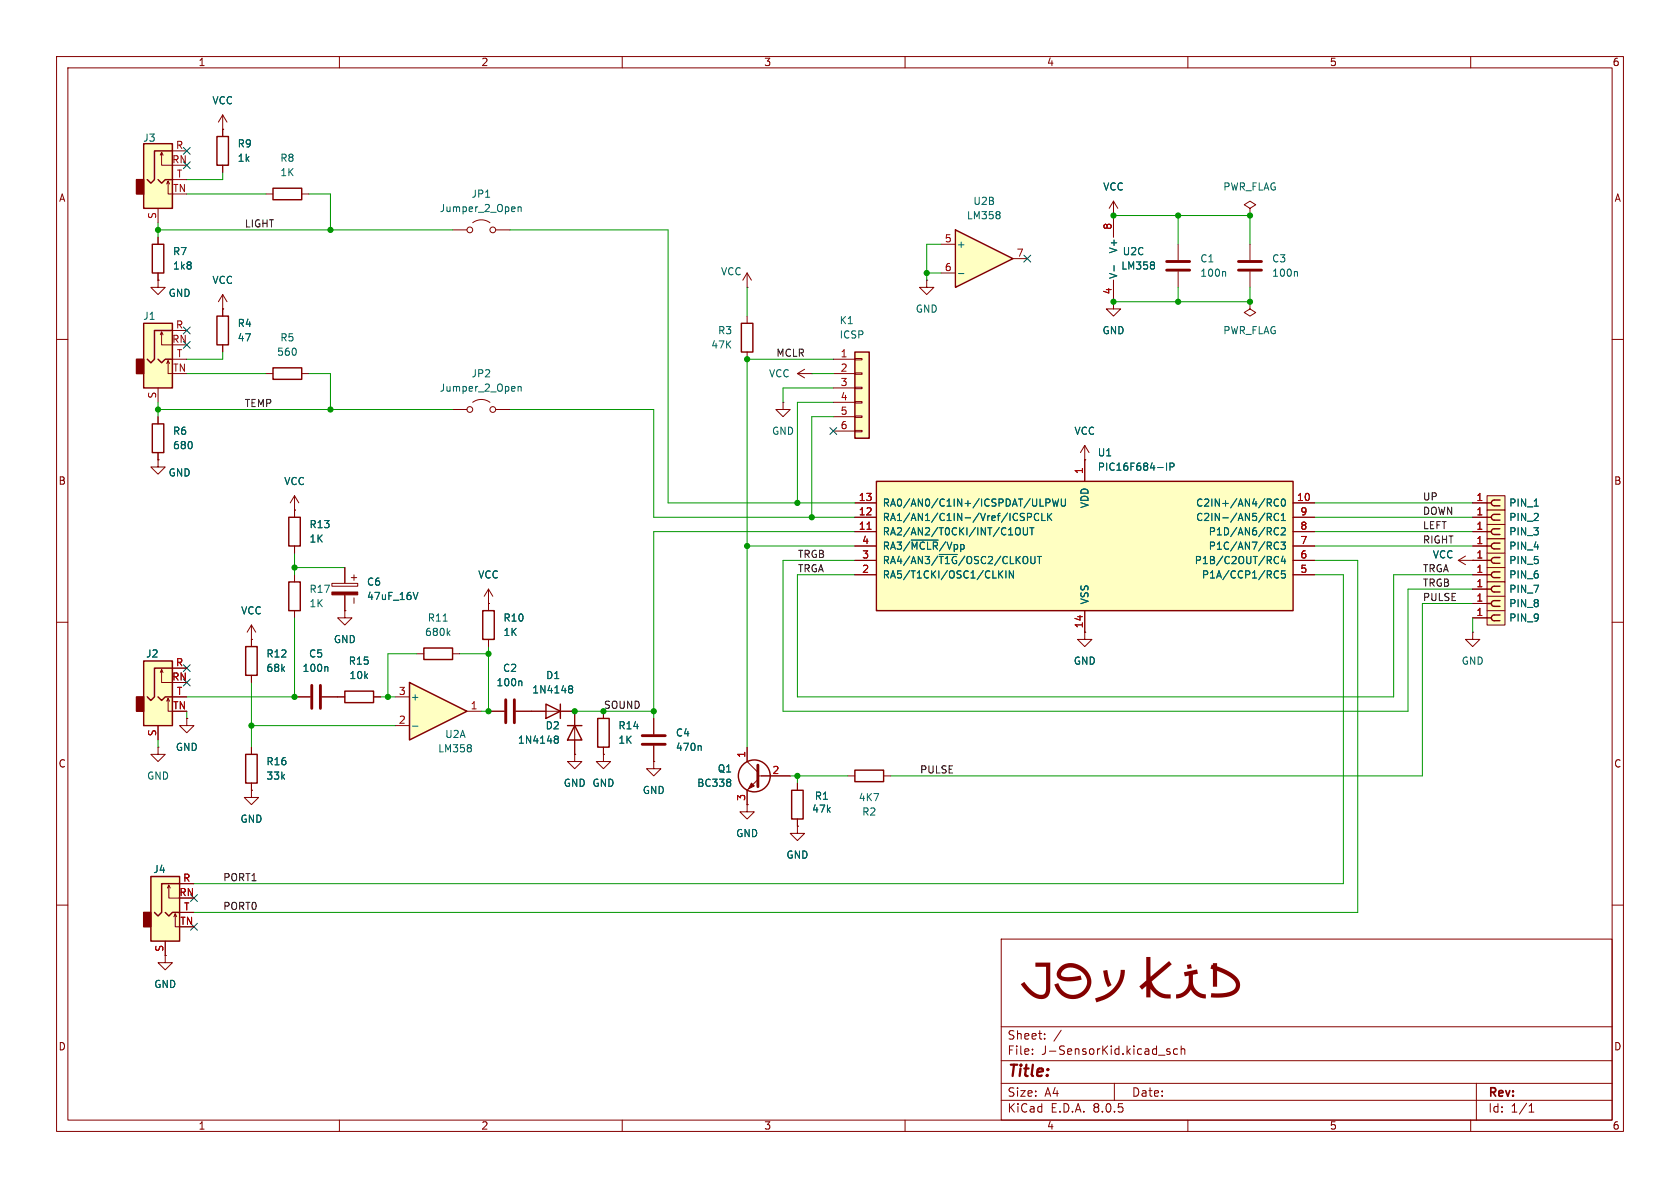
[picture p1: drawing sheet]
<svg xmlns="http://www.w3.org/2000/svg" width="297mm" height="210mm" viewBox="0 0 297 210" stroke-linecap="round" stroke-linejoin="round" font-family="sans-serif">
<g fill="none" stroke="#840000" stroke-width=".18">
<path d="M10 10h277v190h-277zM12 12h273v186h-273zM60 10v2M110 10v2M160 10v2M210 10v2M260 10v2M10 60h2M285 60h2M80 72.4h2.5M83.6 71.1a2.54 2.54 0 0 1 3 0M87.6 72.4h2.6"/>
<path d="M138.4 71.1v1.3h1.3l-1.3 1.3-1.2-1.3h1.2M138.4 71.1h.1M141 66l1.2 .8M141 66h2.5M142.2 65.3l-1.2 .7M143.5 66h.1M10 110h2M52.1 101.6v1.3M52.1 108v1.2M61 108v1.2h1.2l-1.2 1.3-1.3-1.3h1.3M61 108h.1M285 110h2"/>
<path d="M44.4 139.7v1.3h1.3l-1.3 1.2-1.2-1.2h1.2M44.4 139.7h.1M44.4 132.1v1.3M44.4 138.4v1.3M59.7 123.2h1.3M66 123.2h1.3M86.4 125.7h2.8M91.2 125.7h2.8M101.6 133.4v1.2h1.3l-1.3 1.3-1.3-1.3h1.3M101.6 133.4h.1M106.7 125.7v1.3M106.7 132.1v1.3"/>
<path d="M10 160h2M285 160h2M177 166h108v32h-108zM60 198v2M110 198v2M160 198v2M177 194.5h108M177 191.5h108M177 187.5h108M177 181.5h108M182.5 186.3v.1M182.5 185.5v.1"/>
<path d="M184.7 183.6v.1M184.7 182.8v.1M187.6 182.1l-1.3 2M197 191.5v3M204.8 186.5h1.2M206.8 185.5l-.3-.1-.3 .2 .1 .2 .5 .2v.3h-.6M208.2 185.5l-.5-.1-.2 .3v.4l.1 .2h.6M208.8 185.5l.2-.1 .4 .1 .1 .9M208.8 184.9v1.5M210 198v2M260 198v2M261 191.5v6.5"/>
<path d="M270.3 196.6h.9M270.3 195.5l.4-.4v1.5"/>
<circle cx="83.1" cy="72.4" r=".51"/>
<circle cx="87.1" cy="72.4" r=".51"/>
</g>
<path d="M91.6 68.3v.9M91.6 68.4l.2-.1 .3 .1v.8M92.1 120.4l.2 .2v.6" fill="none" stroke="#006464" stroke-width=".18"/>
<path d="M51.1 102.9h2v5.1h-2zM43.4 133.4h2.1v5h-2.1zM61 122.2h5v2h-5zM105.7 127h2v5.1h-2z" fill="none" stroke="#840000" stroke-width=".25"/>
<path d="M89.4 123.7v4.1M90.9 123.7v4.1" fill="none" stroke="#840000" stroke-width=".51"/>
<path d="M25.4 57.2h5.1v11.4h-5.1z" fill="#ffffc2"/>
<path d="M24.1 63.5h1.3v2.5h-1.3z" fill="#840000" stroke="#840000" stroke-width=".25"/>
<path d="M25.4 57.2h5.1v11.4h-5.1zM30.5 58.4h-3.2v5.1l-.6 .6-.7-.6M27.9 63.5l.7 .6 .6-.6h1.3M96.5 124.5l2.6 1.2-2.6 1.3zM99.1 124.5v2.5" fill="none" stroke="#840000" stroke-width=".25"/>
<g fill="none" stroke="#840000" stroke-width=".18">
<path d="M83.6 39.4a2.54 2.54 0 0 1 3 0M28.3 59.2l.3-.5v2.3h1.9M28.6 58.7l.2 .5M30.5 58.4h2.5M80 40.6h2.5M87.6 40.6h2.6M27.9 68.6v2.5M29.5 64.3l.2-.5v2.2h.8M29.7 63.8l.3 .5M30.5 63.5h2.5M52.1 123.2h2.8M56.9 123.2h2.8"/>
<path d="M94 125.7h7.6"/>
<circle cx="83.1" cy="40.6" r=".51"/>
<circle cx="87.1" cy="40.6" r=".51"/>
</g>
<path d="M55.1 121.2v4M56.6 121.2v4" fill="none" stroke="#840000" stroke-width=".51"/>
<path d="M91.6 36.6v.8M91.6 36.7l.2-.1h.3v.8M57.8 117.8l.2 .2v.7M100.6 121.7l.2 .1M100.6 121.3l.4-.1 .2 .2v.1l-.2 .3M100.8 121.8h.2M100.8 121.8h-.2M101 121.8l.2 .2v.4l-.2 .1-.4-.1" fill="none" stroke="#006464" stroke-width=".18"/>
<path d="M154.9 85.1h73.7v22.9h-73.7z" fill="#ffffc2"/>
<path d="M26.9 74.9h2.1v5.1h-2.1zM154.9 85.1h73.7v22.9h-73.7zM85.3 108h2.1v5h-2.1zM100.3 128.3h2.6M101.6 128.3l1.3 2.5h-2.6z" fill="none" stroke="#840000" stroke-width=".25"/>
<g fill="none" stroke="#840000" stroke-width=".18">
<path d="M27.9 49.5v1.3h1.3l-1.3 1.3-1.2-1.3h1.2M27.9 49.5h.1M27.9 73.7v1.2M27.9 81.3v1.3h1.3l-1.3 1.2-1.2-1.2h1.2M27.9 81.3h.1M27.9 80v1.3M151.1 88.9h3.8M151.1 94h3.8M151.1 91.4h3.8M151.1 99.1h3.8M151.1 96.5h3.8M191.8 81.3v3.8"/>
<path d="M228.6 88.9h3.8M228.6 94h3.8M228.6 91.4h3.8M228.6 99.1h3.8M228.6 96.5h3.8M86.4 106.7v1.3M86.4 113v1.3M151.1 101.6h3.8M191.8 111.8v1.2h1.2l-1.2 1.3-1.3-1.3h1.3M191.8 111.8h.1M191.8 108v3.8M228.6 101.6h3.8"/>
<path d="M101.6 125.7v7.7"/>
</g>
<g fill="none" stroke="#006464" stroke-width=".18">
<path d="M161.1 95.5h4.7M166 98h3.2M179.6 93.5l.2-.2a.43 .43 0 0 1 .6 .4v.4a.42 .42 0 0 1-.5 .5 .42 .42 0 0 1-.4-.5zM180.6 91.4l.4 .1 .1 .3-.2 .2h-.4M180.6 90.7l.5 .1M180.9 93.3v1l.3 .3 .3-.1 .1-.2v-1M181.6 91.4h.6l.2-.2-.1-.3-.7-.2v1.3M182.1 93.3h.7M182.4 93.3v1.3M183.4 98.4h.7M183.6 90.9a.6 .6 0 0 0-.8 .4 .6 .6 0 0 0 .6 .7l.2-.1M183.8 98.4v1.2"/>
<path d="M183.9 89.5h.6M184.2 90.7v1.3h.6M184.9 88.9l.6-.1 .1-.2v-.3l-.7-.1v1.3M185.2 90.7v1.3M185.4 91.3l.5 .7M185.9 90.7l-.7 .8M186.1 88.2l.3 1.3 .2-.9 .2 .9 .3-1.3M187.6 88.2v1l.3 .3 .3-.1 .2-.2v-1M206.2 81.9v1.2M206.8 82.5h.6l.2-.2-.1-.3-.7-.1v1.2M224 90.7h.5l.3 .3-.2 .4h-.6M224.3 91.4l.5 .6"/>
<path d="M225.5 93.4l.3-.1 .2 .1M225.5 98.4h.3l.2 .1M225.5 95.9l.3-.1 .2 .2M226 88.3a.6 .6 0 0 0-.8 .5 .6 .6 0 0 0 .6 .7l.2-.1M226 90.9a.6 .6 0 0 0-.8 .4 .6 .6 0 0 0 .6 .7l.2-.1M226 94.4l-.2 .2-.3-.1M226 99.5l-.2 .1h-.3M226 97l-.2 .1-.3-.1M226.5 95.8h.7l-.4 .5 .4 .1v.6l-.2 .1-.5-.1M226.5 93.4l.5-.1 .2 .4-.7 .9h.7M226.5 92h.7M226.5 91.1l.4-.4v1.3"/>
<path d="M226.7 88.3l.1-.1a.68 .68 0 0 1 .5 .6 .68 .68 0 0 1-.5 .7 .84 .84 0 0 1-.1-1.2zM226.8 98.3l-.3 .9h.8M227.1 98.8v.8M176.6 100.9v1.3M176.7 101.5l.6 .7M177.3 100.9l-.7 .7M177.8 100.9v1.3M179.2 100.9v1.3l-.8-1.3v1.3M225.5 101l.3-.1 .2 .1M226 102.1l-.2 .1-.3-.1M227.2 100.9h-.6l-.1 .6 .2-.1 .4 .1 .1 .1v.5l-.2 .1-.5-.1M98.1 130.6l.1 .1"/>
<path d="M98.1 130.2l.4-.1 .1 .1 .1 .2-.2 .3M98.2 130.7h.3M98.2 130.7h-.1M98.5 130.7l.2 .2-.1 .4-.1 .1-.4-.1"/>
</g>
<path d="M153.3 93.6h.7" fill="none" stroke="#a90000" stroke-width=".18"/>
<path d="M72.4 120.7l10.1 5-10.1 5.1z" fill="#ffffc2"/>
<path d="M72.4 120.7l10.1 5-10.1 5.1z" fill="none" stroke="#840000" stroke-width=".25"/>
<path d="M86.4 106.7h.1M86.4 104.1l-.8 1.3M86.4 104.1v2.6M86.4 104.1l.7 1.3M27.9 132.1v1.3h1.3l-1.3 1.2-1.2-1.2h1.2M27.9 132.1h.1M33 127v1.3h1.3l-1.3 1.2-1.3-1.2h1.3M33 127h.1M69.8 128.3h2.6M69.8 123.2h2.6M82.5 125.7h2.6" fill="none" stroke="#840000" stroke-width=".18"/>
<path d="M72.9 128.4h1M83.3 131.8v.3M83.3 132.3v.5" fill="none" stroke="#006464" stroke-width=".18"/>
<path d="M25.4 116.8h5.1v11.5h-5.1z" fill="#ffffc2"/>
<path d="M24.1 123.2h1.3v2.5h-1.3z" fill="#840000" stroke="#840000" stroke-width=".25"/>
<path d="M25.4 116.8h5.1v11.5h-5.1zM30.5 118.1h-3.2v5.1l-.6 .6-.7-.6M74.9 114.6h5.1v2h-5.1zM27.9 123.2l.7 .6 .6-.6h1.3M140 139.7h2v5.1h-2zM151.1 136.1h5.1v2.1h-5.1z" fill="none" stroke="#840000" stroke-width=".25"/>
<g fill="none" stroke="#840000" stroke-width=".18">
<path d="M257.8 99.1l1.3 .7M257.8 99.1h2.5M259.1 98.3l-1.3 .8M260.3 99.1h.1M28.3 118.9l.3-.5v2.3h1.9M28.6 118.4l.2 .5M30.5 118.1h2.5M58.7 103.1h4.5v.5h-4.5zM61 100.3v2.7M61 105.2v2.8M62.6 105.7v1M73.7 115.6h1.2"/>
<path d="M80 115.6h1.3M27.9 128.3v2.5M29.5 124l.2-.6v2.3h.8M29.7 123.4l.3 .6M30.5 123.2h2.5M141 138.4v1.3M149.9 137.2h1.2M156.2 137.2h1.3M141 146.1v1.2h1.2l-1.2 1.3-1.3-1.3h1.3M141 146.1h.1M141 144.8v1.3"/>
</g>
<path d="M58.7 104.6h4.5v.6h-4.5z" fill="#840000" stroke="#840000" stroke-width=".18"/>
<path d="M73.9 104.7l-.4 1.3M78.3 109.8h.8M79.2 111.9l.4 .4M79.6 111.5l-.5 .5" fill="none" stroke="#006464" stroke-width=".18"/>
<path d="M262.9 97.8h3.2v2.5h-3.2z" fill="#ffffc2"/>
<path d="M260.3 99.1h2.6M262.9 97.8h3.2v2.5h-3.2z" fill="none" stroke="#840000" stroke-width=".18"/>
<path d="M262.9 99.1h.8M263.7 99.1v.3l.3 .1 1.2 .1M265.2 98.6h-1.2l-.3 .2v.3" fill="none" stroke="#840000" stroke-width=".25"/>
<path d="M262.9 87.6h3.2v2.6h-3.2z" fill="#ffffc2"/>
<path d="M260.3 88.9h2.6M262.9 87.6h3.2v2.6h-3.2z" fill="none" stroke="#840000" stroke-width=".18"/>
<path d="M262.9 88.9h.8M263.7 88.9v.3l.3 .2h1.2M265.2 88.4h-1.2l-.3 .2v.3" fill="none" stroke="#840000" stroke-width=".25"/>
<path d="M271.2 89.5h.8" fill="none" stroke="#006464" stroke-width=".18"/>
<path d="M262.9 92.7h3.2v2.6h-3.2z" fill="#ffffc2"/>
<path d="M260.3 94h2.6M262.9 92.7h3.2v2.6h-3.2z" fill="none" stroke="#840000" stroke-width=".18"/>
<path d="M262.9 94h.8M263.7 94v.3l.3 .2h1.2M265.2 93.5h-1.2l-.3 .2v.3" fill="none" stroke="#840000" stroke-width=".25"/>
<path d="M262.9 95.3h3.2v2.5h-3.2z" fill="#ffffc2"/>
<path d="M260.3 96.5h2.6M262.9 95.3h3.2v2.5h-3.2z" fill="none" stroke="#840000" stroke-width=".18"/>
<path d="M262.9 96.5h.8M263.7 96.5v.3l.3 .2h1.2M265.2 96h-1.2l-.3 .2v.3" fill="none" stroke="#840000" stroke-width=".25"/>
<path d="M262.9 90.2h3.2v2.5h-3.2z" fill="#ffffc2"/>
<path d="M260.3 91.4h2.6M262.9 90.2h3.2v2.5h-3.2z" fill="none" stroke="#840000" stroke-width=".18"/>
<path d="M262.9 91.4h.8M263.7 91.4v.3l.3 .2h1.2M265.2 90.9l-1.2 .1-.3 .1v.3" fill="none" stroke="#840000" stroke-width=".25"/>
<path d="M262.9 100.3h3.2v2.6h-3.2z" fill="#ffffc2"/>
<path d="M260.3 111.8v1.2h1.3l-1.3 1.3-1.2-1.3h1.2M260.3 111.8h.1M260.3 101.6h2.6M262.9 100.3h3.2v2.6h-3.2z" fill="none" stroke="#840000" stroke-width=".18"/>
<path d="M262.9 101.6h.8M263.7 101.6v.3l.3 .2h1.2M265.2 101.1h-1.2l-.3 .2v.3" fill="none" stroke="#840000" stroke-width=".25"/>
<path d="M262.9 105.4h3.2v2.6h-3.2z" fill="#ffffc2"/>
<path d="M260.3 106.7h2.6M262.9 105.4h3.2v2.6h-3.2z" fill="none" stroke="#840000" stroke-width=".18"/>
<path d="M262.9 106.7h.8M263.7 106.7v.3l.3 .2h1.2M265.2 106.2h-1.2l-.3 .2v.3" fill="none" stroke="#840000" stroke-width=".25"/>
<path d="M262.9 102.9h3.2v2.5h-3.2z" fill="#ffffc2"/>
<path d="M260.3 104.1h2.6M262.9 102.9h3.2v2.5h-3.2z" fill="none" stroke="#840000" stroke-width=".18"/>
<path d="M262.9 104.1h.8M263.7 104.1v.3l.3 .2h1.2M265.2 103.6l-1.2 .1-.3 .1v.3" fill="none" stroke="#840000" stroke-width=".25"/>
<path d="M262.9 108h3.2v2.5h-3.2z" fill="#ffffc2"/>
<g fill="none" stroke="#840000" stroke-width=".18">
<path d="M132.1 50.8h.1M132.1 48.3l-.8 1.2M132.1 48.3v2.5M132.1 48.3l.7 1.2M52.1 90.2h.1M52.1 87.6v3.8M52.1 96.5v1.3M52.1 87.6l-.8 1.3M52.1 87.6l.7 1.3M44.4 113h.1M44.4 110.5l-.7 1.3M44.4 110.5v3.8"/>
<path d="M44.4 119.4v1.3M44.4 110.5l.8 1.3M260.3 109.2h2.6M262.9 108h3.2v2.5h-3.2zM132.1 132.1v2.5l1.9 1.9M134 137.8l-1.9 1.9v2.5M134 137.2h5.7"/>
</g>
<g fill="none" stroke="#840000" stroke-width=".25">
<path d="M51.1 91.4h2v5.1h-2zM43.4 114.3h2.1v5.1h-2.1zM262.9 109.2h.8M263.7 109.2v.3l.3 .2h1.2M265.2 108.7h-1.2l-.3 .2v.3"/>
<circle cx="133.3" cy="137.2" r="2.82"/>
</g>
<path d="M134 135.3v3.8" fill="none" stroke="#840000" stroke-width=".51"/>
<path d="M132.8 138.4l.5 .5-1 .5z" fill="#840000" stroke="#840000" stroke-width=".18"/>
<path d="M129.1 137.8l.1 .2-.1 .2M129.1 138.3l.1 .2-.1 .4" fill="none" stroke="#006464" stroke-width=".18"/>
<path d="M25.4 25.4h5.1v11.4h-5.1z" fill="#ffffc2"/>
<path d="M24.1 31.8h1.3v2.5h-1.3z" fill="#840000" stroke="#840000" stroke-width=".25"/>
<path d="M25.4 25.4h5.1v11.4h-5.1zM27.9 31.8l.7 .6 .6-.6h1.3M30.5 26.7h-3.2v5.1l-.6 .6-.7-.6M26.9 43.2h2.1v5.1h-2.1z" fill="none" stroke="#840000" stroke-width=".25"/>
<path d="M27.9 36.8v2.6M28.3 27.4l.3-.5v2.3h1.9M28.6 26.9l.2 .5M29.5 32.5l.2-.5v2.3h.8M29.7 32l.3 .5M30.5 26.7h2.5M30.5 31.8h2.5M27.9 41.9v1.3M27.9 48.3v1.2" fill="none" stroke="#840000" stroke-width=".18"/>
<path d="M26.7 154.9h5v11.5h-5z" fill="#ffffc2"/>
<path d="M25.4 161.3h1.3v2.5h-1.3z" fill="#840000" stroke="#840000" stroke-width=".25"/>
<path d="M38.4 24.1h2v5.1h-2zM48.3 33.3h5v2h-5zM38.4 55.9h2v5.1h-2zM131.1 57.2h2v5h-2zM48.3 65h5v2.1h-5zM26.7 154.9h5v11.5h-5zM31.7 156.2h-3.1v5.1l-.7 .6-.6-.6M29.2 161.3l.6 .6 .7-.6h1.2" fill="none" stroke="#840000" stroke-width=".25"/>
<g fill="none" stroke="#840000" stroke-width=".18">
<path d="M39.4 22.9h.1M39.4 20.3v3.8M39.4 29.2v1.3M39.4 20.3l-.8 1.3M39.4 20.3l.7 1.3M47 34.3h1.3M53.3 34.3h1.3M39.4 54.6h.1M39.4 52.1v3.8M39.4 52.1l-.8 1.2M39.4 52.1l.7 1.2M132.1 55.9v1.3"/>
<path d="M196.8 53.3v1.3h1.3l-1.3 1.3-1.2-1.3h1.2M196.8 53.3h.1M39.4 61v1.2M47 66h1.3M53.3 66h1.3M132.1 62.2v1.3M191.8 78.7l-.8 1.3M191.8 78.7v2.6M191.8 78.7l.7 1.3M191.8 81.3h.1M29.6 157l.2-.5v2.3h1.9M29.8 156.5l.3 .5"/>
<path d="M31.7 156.2h2.6M29.2 168.9v1.3h1.3l-1.3 1.3-1.3-1.3h1.3M29.2 168.9h.1M29.2 166.4v2.5M30.7 162.1l.3-.6v2.3h.7M31 161.5l.2 .6M31.7 161.3h2.6"/>
</g>
<path d="M168.9 40.6l10.2 5.1-10.2 5.1z" fill="#ffffc2"/>
<path d="M168.9 40.6l10.2 5.1-10.2 5.1z" fill="none" stroke="#840000" stroke-width=".25"/>
<path d="M196.8 38.1h.1M196.8 35.6v6.3M196.8 35.6l-.7 1.2M196.8 35.6l.8 1.2M163.8 49.5v1.3h1.3l-1.3 1.3-1.2-1.3h1.2M163.8 49.5h.1M166.4 43.2h2.5M166.4 48.3h2.5M179.1 45.7h2.5M196.8 49.5v3.8M115.6 134.6v1.3h1.2l-1.2 1.3-1.3-1.3h1.3M115.6 134.6h.1" fill="none" stroke="#840000" stroke-width=".18"/>
<path d="M176.7 37.5v.3M176.7 38.1v.5M169.4 48.4h1M196.9 46.9v1M204 46.4v.3M204 47v.4" fill="none" stroke="#006464" stroke-width=".18"/>
<path d="M151.1 62.2h2.6v15.3h-2.6z" fill="#ffffc2"/>
<g fill="none" stroke="#840000" stroke-width=".18">
<path d="M221 36.8l1-.6-1-.6-1 .6 1 .6v1.3M221 38.1h.1M208.3 43.2v2.8M208.3 48v2.8M221 53.3v1.3l1 .6-1 .7-1-.7 1-.6M221 53.3h.1M221 43.2v2.8M221 48v2.8M147.3 63.5h3.8M147.3 66h3.8M147.3 68.6h3.8M147.3 71.1h3.8"/>
<path d="M147.3 73.7h3.8M147.3 76.2h3.8M151.1 76.1h1.3v.2h-1.3zM151.1 73.5h1.3v.3h-1.3zM151.1 71h1.3v.2h-1.3zM151.1 68.5h1.3v.2h-1.3zM151.1 65.9h1.3v.3h-1.3zM151.1 63.4h1.3v.2h-1.3zM106.7 133.4v1.2h1.2l-1.2 1.3-1.3-1.3h1.3M106.7 133.4h.1M115.6 127v2.8M115.6 131.8v2.8"/>
<path d="M132.1 142.2v1.3h1.2l-1.2 1.3-1.3-1.3h1.3M132.1 142.2h.1"/>
</g>
<path d="M151.1 62.2h2.6v15.3h-2.6z" fill="none" stroke="#840000" stroke-width=".25"/>
<path d="M206.2 47.8h4.1M206.2 46.2h4.1M218.9 47.8h4.1M218.9 46.2h4.1M113.5 130h4.1M113.5 131.6h4.1" fill="none" stroke="#840000" stroke-width=".51"/>
<path d="M216.5 48l.2 .2v.6M229.2 48l.2 .2v.6M123.8 131.8l.2 .2v.7" fill="none" stroke="#006464" stroke-width=".18"/>
<path d="M214.4 170.3h.8v.5l1.7 .7a4.2 4.2 0 0 1 2.3 2.3 2.25 2.25 0 0 1-2.3 2.4l-1.2 .2-1.6-.1v-.7h1.7a3.8 3.8 0 0 0 2.5-.9 1.56 1.56 0 0 0-1-2.1l-2.1-1v2.8h-.8v-3l-.4-.2 .2-.7 .2 .1z" fill="#840000"/>
<g fill="none" stroke="#009600" stroke-width=".18">
<path d="M27.9 39.4v2.5M33 34.3h14M39.4 30.5v1.3h-6.4M54.6 34.3h3.8v6.3M196.8 38.1h24.2v5.1M208.3 38.1v5.1M27.9 40.6h52.1M90.2 40.6h27.9v48.3h33M132.1 50.8v5.1M163.8 48.3h2.6M166.4 43.2h-2.6v6.3M208.3 50.8v2.5"/>
<path d="M221 50.8v2.5h-24.2M27.9 72.4h52.1M27.9 71.1v2.6M33 66h14M39.4 62.2v1.3h-6.4M54.6 66h3.8v6.4M90.2 72.4h25.4v19h35.5M143.5 66h3.8M147.3 68.6h-8.9v2.5M147.3 71.1h-6.3v17.8M147.3 63.5h-15.2v68.6M147.3 73.7h-3.8v17.7"/>
<path d="M52.1 97.8v3.8M132.1 96.5h19M151.1 99.1h-12.7v26.6h110.5v-21.6h11.4M151.1 94h-35.5v33M232.4 96.5h27.9M232.4 99.1h7.6v62.2h-205.7M232.4 88.9h27.9M232.4 91.4h27.9M232.4 94h27.9M52.1 109.2v14h-19.1M52.1 100.3h8.9M73.7 115.6h-5.1v7.6"/>
<path d="M81.3 115.6h5.1M86.4 114.3v11.4h-1.3M151.1 101.6h-10.1v21.6h105.4v-21.6h13.9M232.4 101.6h5.1v54.6h-203.2M260.3 106.7h-8.8v30.5h-94M260.3 109.2v2.6M27.9 130.8v1.3M33 125.7v1.3M44.4 120.7v11.4M44.4 128.3h25.4M67.3 123.2h2.5M101.6 125.7h14"/>
<path d="M139.7 137.2h10.2M141 137.2v1.2"/>
</g>
<g fill="none" stroke="#000084" stroke-width=".18">
<path d="M32.4 28.6l1.2 1.2M32.4 26.1l1.2 1.2M33.6 28.6l-1.2 1.2M33.6 26.1l-1.2 1.2M32.4 57.8l1.2 1.2M33.6 57.8l-1.2 1.2M181 45.1l1.2 1.2M182.2 45.1l-1.2 1.2M32.4 60.4l1.2 1.2M33.6 60.4l-1.2 1.2M146.7 75.6l1.2 1.2M147.9 75.6l-1.2 1.2"/>
<path d="M32.4 117.5l1.2 1.2M33.6 117.5l-1.2 1.2M32.4 120l1.2 1.3M33.6 120l-1.2 1.3M33.7 158.1l1.2 1.3M34.9 158.1l-1.2 1.3M33.7 163.2l1.2 1.2M34.9 163.2l-1.2 1.2"/>
</g>
<g fill="none" stroke="#006464" stroke-width=".18">
<path d="M196.9 46.9v1M204 46.4v.3M204 47v.4M161.1 95.5h4.7M166 98h3.2M179.6 93.5l.2-.2a.43 .43 0 0 1 .6 .4v.4a.42 .42 0 0 1-.5 .5 .42 .42 0 0 1-.4-.5zM180.6 91.4l.4 .1 .1 .3-.2 .2h-.4M180.6 90.7l.5 .1M180.9 93.3v1l.3 .3 .3-.1 .1-.2v-1M181.6 91.4h.6l.2-.2-.1-.3-.7-.2v1.3M182.1 93.3h.7M182.4 93.3v1.3"/>
<path d="M183.4 98.4h.7M183.6 90.9a.6 .6 0 0 0-.8 .4 .6 .6 0 0 0 .6 .7l.2-.1M183.8 98.4v1.2M183.9 89.5h.6M184.2 90.7v1.3h.6M184.9 88.9l.6-.1 .1-.2v-.3l-.7-.1v1.3M185.2 90.7v1.3M185.4 91.3l.5 .7M185.9 90.7l-.7 .8M186.1 88.2l.3 1.3 .2-.9 .2 .9 .3-1.3M187.6 88.2v1l.3 .3 .3-.1 .2-.2v-1M206.2 81.9v1.2"/>
<path d="M206.8 82.5h.6l.2-.2-.1-.3-.7-.1v1.2M224 90.7h.5l.3 .3-.2 .4h-.6M224.3 91.4l.5 .6M225.5 93.4l.3-.1 .2 .1M225.5 98.4h.3l.2 .1M225.5 95.9l.3-.1 .2 .2M226 88.3a.6 .6 0 0 0-.8 .5 .6 .6 0 0 0 .6 .7l.2-.1M226 90.9a.6 .6 0 0 0-.8 .4 .6 .6 0 0 0 .6 .7l.2-.1M226 94.4l-.2 .2-.3-.1M226 99.5l-.2 .1h-.3M226 97l-.2 .1-.3-.1M226.5 95.8h.7l-.4 .5 .4 .1v.6l-.2 .1-.5-.1"/>
<path d="M226.5 93.4l.5-.1 .2 .4-.7 .9h.7M226.5 92h.7M226.5 91.1l.4-.4v1.3M226.7 88.3l.1-.1a.68 .68 0 0 1 .5 .6 .68 .68 0 0 1-.5 .7 .84 .84 0 0 1-.1-1.2zM226.8 98.3l-.3 .9h.8M227.1 98.8v.8M271.2 89.5h.8M57.8 117.8l.2 .2v.7M73.9 104.7l-.4 1.3M176.6 100.9v1.3M176.7 101.5l.6 .7M177.3 100.9l-.7 .7"/>
<path d="M177.8 100.9v1.3M179.2 100.9v1.3l-.8-1.3v1.3M225.5 101l.3-.1 .2 .1M226 102.1l-.2 .1-.3-.1M227.2 100.9h-.6l-.1 .6 .2-.1 .4 .1 .1 .1v.5l-.2 .1-.5-.1M92.1 120.4l.2 .2v.6M98.1 130.6l.1 .1M98.1 130.2l.4-.1 .1 .1 .1 .2-.2 .3M98.2 130.7h.3M98.2 130.7h-.1M98.5 130.7l.2 .2-.1 .4-.1 .1-.4-.1M100.6 121.7l.2 .1"/>
<path d="M100.6 121.3l.4-.1 .2 .2v.1l-.2 .3M100.8 121.8h.2M100.8 121.8h-.2M101 121.8l.2 .2v.4l-.2 .1-.4-.1M123.8 131.8l.2 .2v.7M129.1 137.8l.1 .2-.1 .2M129.1 138.3l.1 .2-.1 .4"/>
</g>
<g fill="none" stroke="#840000" stroke-width=".18">
<path d="M39.4 22.9h.1M39.4 22.9v1.2M39.4 29.2v1.3M196.8 38.1h.1M196.8 38.1v3.8M27.9 49.5h.1M27.9 41.9v1.3M27.9 48.3v1.2M39.4 54.6h.1M39.4 54.6v1.3M196.8 53.3h.1M196.8 49.5v3.8"/>
<path d="M27.9 73.7v1.2M39.4 61v1.2M27.9 81.3h.1M27.9 80v1.3M52.1 90.2h.1M52.1 90.2v1.2M52.1 96.5v1.3M151.1 88.9h3.8M151.1 94h3.8M151.1 91.4h3.8M151.1 99.1h3.8M151.1 96.5h3.8"/>
<path d="M191.8 81.3h.1M191.8 81.3v3.8M228.6 88.9h3.8M228.6 94h3.8M228.6 91.4h3.8M228.6 99.1h3.8M228.6 96.5h3.8M260.3 99.1h.1M260.3 88.9h2.6M260.3 94h2.6M260.3 91.4h2.6M260.3 99.1h2.6"/>
<path d="M260.3 96.5h2.6M30.5 118.1h2.5M44.4 113h.1M44.4 113v1.3M44.4 119.4v1.3M61 108h.1M61 100.3v2.7M61 105.2v2.8M86.4 106.7h.1M86.4 106.7v1.3M86.4 113v1.3M151.1 101.6h3.8"/>
<path d="M191.8 111.8h.1M191.8 108v3.8M228.6 101.6h3.8M260.3 101.6h2.6M260.3 106.7h2.6M260.3 104.1h2.6M260.3 109.2h2.6M27.9 128.3v2.5M30.5 123.2h2.5M33 127h.1M44.4 139.7h.1M44.4 132.1v1.3"/>
<path d="M44.4 138.4v1.3M52.1 123.2h2.8M56.9 123.2h4.1M66 123.2h1.3M86.4 125.7h2.8M91.2 125.7h5.3M99.1 125.7h2.5v2.6M101.6 133.4h.1M101.6 130.8v2.6M106.7 133.4h.1M106.7 125.7v1.3M106.7 132.1v1.3"/>
<path d="M115.6 134.6h.1M115.6 127v2.8M115.6 131.8v2.8M132.1 132.1v2.5M132.1 139.7v2.5M134.6 137.2h5.1M141 138.4v1.3M31.7 156.2h2.6M132.1 142.2h.1M141 146.1h.1M141 144.8v1.3M29.2 168.9h.1"/>
<path d="M29.2 166.4v2.5M31.7 161.3h2.6"/>
</g>
<path d="M153.3 93.6h.7" fill="none" stroke="#a90000" stroke-width=".18"/>
<g fill="#009600" stroke="#009600" stroke-width=".18">
<circle cx="52.1" cy="123.2" r=".46"/>
<circle cx="44.4" cy="128.3" r=".46"/>
<circle cx="68.6" cy="123.2" r=".46"/>
<circle cx="58.4" cy="72.4" r=".46"/>
<circle cx="132.1" cy="63.5" r=".46"/>
<circle cx="115.6" cy="125.7" r=".46"/>
<circle cx="101.6" cy="125.7" r=".46"/>
<circle cx="106.7" cy="125.7" r=".46"/>
<circle cx="141" cy="88.9" r=".46"/>
<circle cx="132.1" cy="96.5" r=".46"/>
<circle cx="143.5" cy="91.4" r=".46"/>
<circle cx="27.9" cy="72.4" r=".46"/>
<circle cx="58.4" cy="40.6" r=".46"/>
<circle cx="52.1" cy="100.3" r=".46"/>
<circle cx="27.9" cy="40.6" r=".46"/>
<circle cx="196.8" cy="53.3" r=".46"/>
<circle cx="221" cy="53.3" r=".46"/>
<circle cx="163.8" cy="48.3" r=".46"/>
<circle cx="196.8" cy="38.1" r=".46"/>
<circle cx="208.3" cy="38.1" r=".46"/>
<circle cx="221" cy="38.1" r=".46"/>
<circle cx="208.3" cy="53.3" r=".46"/>
<circle cx="141" cy="137.2" r=".46"/>
<circle cx="86.4" cy="125.7" r=".46"/>
<circle cx="86.4" cy="115.6" r=".46"/>
</g>
<text font-size="8.8" fill="#840000" x="180.3" y="178.5">JOY KID</text>
<text font-size="2.8" fill="#840000" x="178" y="190.9">Title:</text>
<g font-size="2.1" fill="#840000">
<text x="178" y="184">Sheet:</text>
<text x="178" y="186.7">File:</text>
<text x="184.1" y="186.7">J-SensorKid.kicad_sch</text>
<text x="178" y="196.9">KiCad</text>
<text x="178" y="194.1">Size:</text>
<text x="184.7" y="194.1">A4</text>
<text x="185.7" y="196.9">E.D.A.</text>
<text x="193.3" y="196.9">8.0.5</text>
<text x="200" y="194.1">Date:</text>
<text x="263" y="194.3">Rev:</text>
<text x="263" y="196.9">Id:</text>
<text x="267.1" y="196.9">1/1</text>
</g>
<g font-size="1.8" fill="#840000">
<text x="35" y="11.9">1</text>
<text x="85" y="11.9">2</text>
<text x="135" y="11.9">3</text>
<text x="185" y="11.9">4</text>
<text x="235" y="11.9">5</text>
<text x="285" y="11.9">6</text>
<text x="10.3" y="35.9">A</text>
<text x="285.3" y="35.9">A</text>
<text x="10.3" y="85.9">B</text>
<text x="285.3" y="85.9">B</text>
<text x="63.4" y="103" transform="rotate(-90 63.4 103)">+</text>
<text x="10.3" y="135.9">C</text>
<text x="285.3" y="135.9">C</text>
<text x="10.3" y="185.9">D</text>
<text x="285.3" y="185.9">D</text>
<text x="35" y="199.9">1</text>
<text x="85" y="199.9">2</text>
<text x="135" y="199.9">3</text>
<text x="185" y="199.9">4</text>
<text x="235" y="199.9">5</text>
<text x="285" y="199.9">6</text>
</g>
<g font-size="1.8" fill="#006464">
<text x="37.5" y="18.6">VCC</text>
<text x="25.2" y="25.2">J3</text>
<text x="41.9" y="26.3">R9</text>
<text x="41.9" y="28.8">1k</text>
<text x="49.5" y="28.8">R8</text>
<text x="49.5" y="31.3">1K</text>
<text x="83.3" y="35.2">JP1</text>
<text x="194.9" y="33.9">VCC</text>
<text x="216.2" y="33.9">PWR_FLAG</text>
<text x="77.6" y="37.7">Jumper_2_Open</text>
<text x="170.8" y="39">LM358</text>
<text x="172" y="36.4">U2B</text>
<text x="30.5" y="45.3">R7</text>
<text x="30.5" y="47.9">1k8</text>
<text x="169" y="44">+</text>
<text x="197.7" y="44.9" transform="rotate(-90 197.7 44.9)">V+</text>
<text x="198.1" y="47.9">LM358</text>
<text x="198.4" y="45.3">U2C</text>
<text x="212.1" y="46.6">C1</text>
<text x="224.8" y="46.6">C3</text>
<text x="29.7" y="52.7">GND</text>
<text x="37.5" y="50.4">VCC</text>
<text x="127.4" y="48.9">VCC</text>
<text x="197.7" y="49.4" transform="rotate(-90 197.7 49.4)">V-</text>
<text x="212.1" y="49.1">100n</text>
<text x="224.8" y="49.1">100n</text>
<text x="25.2" y="56.7">J1</text>
<text x="41.9" y="58">R4</text>
<text x="126.8" y="59.3">R3</text>
<text x="148.3" y="57.5">K1</text>
<text x="161.8" y="55.5">GND</text>
<text x="194.8" y="59.3">GND</text>
<text x="216.2" y="59.3">PWR_FLAG</text>
<text x="41.9" y="60.6">47</text>
<text x="48.9" y="63.1">560</text>
<text x="49.5" y="60.6">R5</text>
<text x="125.6" y="61.8">47K</text>
<text x="148.3" y="60">ICSP</text>
<text x="77.6" y="69.4">Jumper_2_Open</text>
<text x="83.3" y="66.9">JP2</text>
<text x="135.9" y="66.9">VCC</text>
<text x="30.5" y="77.1">R6</text>
<text x="136.4" y="77.1">GND</text>
<text x="189.9" y="77.1">VCC</text>
<text x="30.5" y="79.6">680</text>
<text x="194" y="80.9">U1</text>
<text x="194" y="83.4">PIC16F684-IP</text>
<text x="29.7" y="84.4">GND</text>
<text x="50.2" y="86">VCC</text>
<text x="156" y="89.8">RA0/AN0/C1IN+/ICSPDAT/ULPWU</text>
<text x="192.6" y="89.9" transform="rotate(-90 192.6 89.9)">VDD</text>
<text x="211.4" y="89.8">C2IN+/AN4/RC0</text>
<text x="266.7" y="89.8">PIN_1</text>
<text x="54.6" y="93.6">R13</text>
<text x="156" y="94.8">RA2/AN2/T0CKI/INT/C1OUT</text>
<text x="156" y="92.3">RA1/AN1/C1IN-/Vref/ICSPCLK</text>
<text x="211.4" y="92.3">C2IN-/AN5/RC1</text>
<text x="213.6" y="94.8">P1D/AN6/RC2</text>
<text x="266.7" y="94.8">PIN_3</text>
<text x="266.7" y="92.3">PIN_2</text>
<text x="54.6" y="96.1">1K</text>
<text x="156" y="99.9">RA4/AN3/~{T1G}/OSC2/CLKOUT</text>
<text x="156" y="97.4">RA3/~{MCLR}/Vpp</text>
<text x="211.1" y="99.9">P1B/C2OUT/RC4</text>
<text x="213.6" y="97.4">P1C/AN7/RC3</text>
<text x="253.2" y="98.9">VCC</text>
<text x="266.7" y="99.9">PIN_5</text>
<text x="266.7" y="97.4">PIN_4</text>
<text x="54.6" y="107.5">1K</text>
<text x="54.6" y="105">R17</text>
<text x="64.8" y="103.7">C6</text>
<text x="64.8" y="106.3">47uF_16V</text>
<text x="84.4" y="102.5">VCC</text>
<text x="156" y="102.5">RA5/T1CKI/OSC1/CLKIN</text>
<text x="192.6" y="106.9" transform="rotate(-90 192.6 106.9)">VSS</text>
<text x="212.4" y="102.5">P1A/CCP1/RC5</text>
<text x="266.7" y="102.5">PIN_6</text>
<text x="266.7" y="107.5">PIN_8</text>
<text x="266.7" y="105">PIN_7</text>
<text x="42.5" y="108.8">VCC</text>
<text x="58.9" y="113.9">GND</text>
<text x="75" y="112.6">680k</text>
<text x="75.5" y="110.1">R11</text>
<text x="88.9" y="112.6">1K</text>
<text x="88.9" y="110.1">R10</text>
<text x="266.7" y="110.1">PIN_9</text>
<text x="25.7" y="116.4">J2</text>
<text x="47" y="119">68k</text>
<text x="47" y="116.4">R12</text>
<text x="53.4" y="119">100n</text>
<text x="54.5" y="116.4">C5</text>
<text x="61.6" y="117.7">R15</text>
<text x="88.8" y="119">C2</text>
<text x="189.7" y="117.7">GND</text>
<text x="258.3" y="117.7">GND</text>
<text x="61.7" y="120.2">10k</text>
<text x="72.5" y="124.1">+</text>
<text x="87.7" y="121.5">100n</text>
<text x="94" y="122.8">1N4148</text>
<text x="96.4" y="120.2">D1</text>
<text x="78.6" y="130.7">U2A</text>
<text x="91.5" y="131.7">1N4148</text>
<text x="96.4" y="129.1">D2</text>
<text x="109.2" y="131.7">1K</text>
<text x="109.2" y="129.1">R14</text>
<text x="119.4" y="130.4">C4</text>
<text x="31" y="132.9">GND</text>
<text x="47" y="135.5">R16</text>
<text x="77.4" y="133.2">LM358</text>
<text x="119.4" y="132.9">470n</text>
<text x="126.8" y="136.8">Q1</text>
<text x="25.9" y="138">GND</text>
<text x="47" y="138">33k</text>
<text x="99.6" y="139.3">GND GND</text>
<text x="113.5" y="140.6">GND</text>
<text x="123.2" y="139.3">BC338</text>
<text x="143.5" y="143.9">47k</text>
<text x="143.9" y="141.6">R1</text>
<text x="151.7" y="141.8">4K7</text>
<text x="42.4" y="145.6">GND</text>
<text x="130" y="148.2">GND</text>
<text x="152.3" y="144.4">R2</text>
<text x="27" y="154.5">J4</text>
<text x="138.9" y="152">GND</text>
<text x="27.2" y="174.9">GND</text>
</g>
<g font-size="1.8" fill="#a90000">
<text x="30.3" y="29">RN</text>
<text x="31" y="26.4">R</text>
<text x="30.5" y="34">TN</text>
<text x="31.2" y="31.5">T</text>
<text x="27.7" y="38.8" transform="rotate(-90 27.7 38.8)">S</text>
<text x="196.6" y="40.7" transform="rotate(-90 196.6 40.7)">8</text>
<text x="166.9" y="42.9">5</text>
<text x="179.6" y="45.5">7</text>
<text x="166.9" y="48">6</text>
<text x="196.6" y="52.1" transform="rotate(-90 196.6 52.1)">4</text>
<text x="31" y="58.2">R</text>
<text x="30.3" y="60.7">RN</text>
<text x="30.5" y="65.8">TN</text>
<text x="31.2" y="63.2">T</text>
<text x="148.5" y="63.2">1</text>
<text x="148.5" y="65.8">2</text>
<text x="27.7" y="70.6" transform="rotate(-90 27.7 70.6)">S</text>
<text x="148.5" y="68.3">3</text>
<text x="148.5" y="70.9">4</text>
<text x="148.5" y="73.4">5</text>
<text x="148.5" y="75.9">6</text>
<text x="191.5" y="83.9" transform="rotate(-90 191.5 83.9)">1</text>
<text x="151.7" y="88.6">13</text>
<text x="229.2" y="88.6">10</text>
<text x="260.9" y="88.6">1</text>
<text x="151.7" y="93.7">11</text>
<text x="151.7" y="91.2">12</text>
<text x="229.8" y="93.7">8</text>
<text x="229.8" y="91.2">9</text>
<text x="260.9" y="93.7">1</text>
<text x="260.9" y="91.2">1</text>
<text x="152.3" y="101.3">2</text>
<text x="152.3" y="98.8">3</text>
<text x="152.3" y="96.3">4</text>
<text x="229.8" y="101.3">5</text>
<text x="229.8" y="98.8">6</text>
<text x="229.8" y="96.3">7</text>
<text x="260.9" y="98.8">1</text>
<text x="260.9" y="96.3">1</text>
<text x="260.9" y="101.3">1</text>
<text x="260.9" y="106.4">1</text>
<text x="260.9" y="103.9">1</text>
<text x="191.5" y="111.2" transform="rotate(-90 191.5 111.2)">14</text>
<text x="260.9" y="109">1</text>
<text x="31" y="117.9">R</text>
<text x="30.3" y="120.4">RN</text>
<text x="30.5" y="125.5">TN</text>
<text x="31.2" y="122.9">T</text>
<text x="70.4" y="122.9">3</text>
<text x="83.1" y="125.5">1</text>
<text x="27.7" y="130.2" transform="rotate(-90 27.7 130.2)">S</text>
<text x="70.4" y="128">2</text>
<text x="131.8" y="134.1" transform="rotate(-90 131.8 134.1)">1</text>
<text x="136.5" y="136.9">2</text>
<text x="131.8" y="141.7" transform="rotate(-90 131.8 141.7)">3</text>
<text x="32.3" y="156">R</text>
<text x="31.6" y="158.5">RN</text>
<text x="32.4" y="161">T</text>
<text x="31.8" y="163.6">TN</text>
<text x="29" y="168.3" transform="rotate(-90 29 168.3)">S</text>
</g>
<g font-size="1.8" fill="#0f0f0f">
<text x="43.2" y="40.3">LIGHT</text>
<text x="137.2" y="63.2">MCLR</text>
<text x="43.2" y="72">TEMP</text>
<text x="251.5" y="88.6">UP</text>
<text x="251.5" y="93.6">LEFT</text>
<text x="251.5" y="91.1">DOWN</text>
<text x="141" y="101.3">TRGA</text>
<text x="141" y="98.7">TRGB</text>
<text x="251.5" y="101.3">TRGA</text>
<text x="251.5" y="96.2">RIGHT</text>
<text x="251.5" y="103.8">TRGB</text>
<text x="251.5" y="106.3">PULSE</text>
<text x="106.7" y="125.4">SOUND</text>
<text x="162.6" y="136.8">PULSE</text>
<text x="39.4" y="155.9">PORT1</text>
<text x="39.4" y="160.9">PORT0</text>
</g>
</svg>
